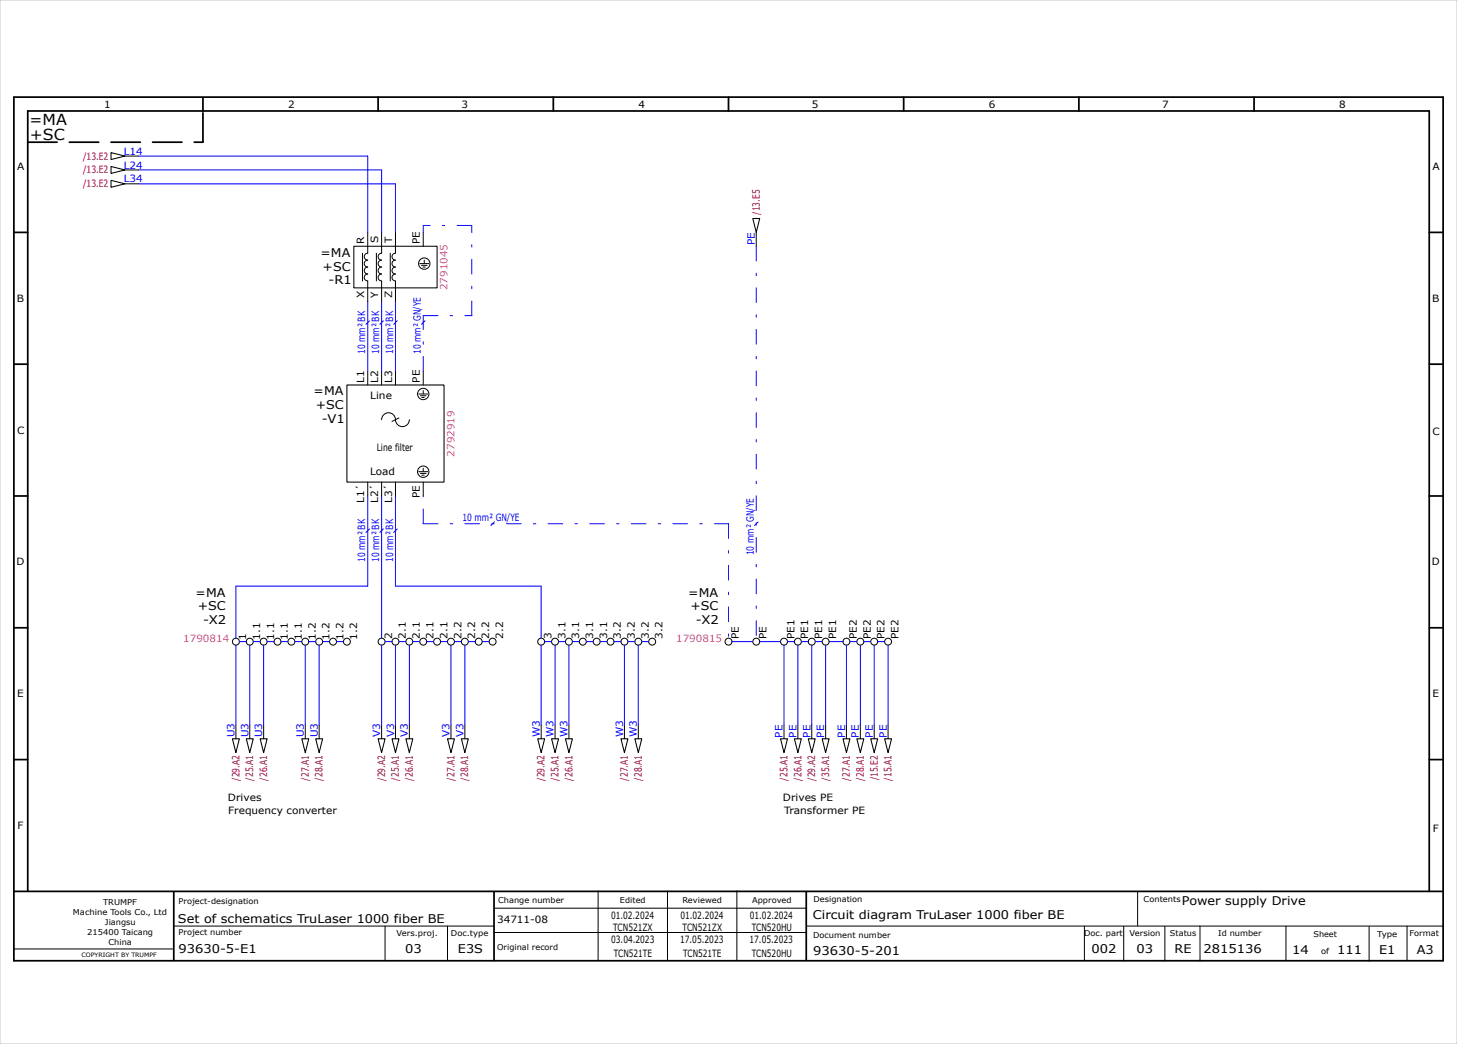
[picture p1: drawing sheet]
<svg xmlns="http://www.w3.org/2000/svg" width="420mm" height="301mm" viewBox="0 0 420 301" stroke-linecap="round" stroke-linejoin="round" font-family="sans-serif">
<g fill="none" stroke="#000" stroke-width=".5">
<path d="M4 28h412v249h-412zM58.5 28.2v3.8M109 28v4M159.5 28v4M210 28v4M260.5 28v4M311 28v4M361.5 28v4M4 67h4M412 67h4M4 105h4M412 105h4"/>
<path d="M4 143h4M412 143h4M4 181h4M412 181h4M4 219h4M412 219h4M4 257h412M8 257v-225h404v225M50.1 257.1v19.8M142.4 257.2v19.8M232.4 257.1v19.7"/>
</g>
<g fill="none" stroke="#000" stroke-width=".29">
<path d="M36 45h4M36 49h4M36 53h4M104.5 73v8M106 67v6a1 1 0 0 0-1 1 1 1 0 0 0 1 1 1 1 0 0 0-1 1 1 1 0 0 0 1 1 1 1 0 0 0-1 1 1 1 0 0 0 1 1 1 1 0 0 0-1 1 1 1 0 0 0 1 1v6M108.5 73v8M110 67v6a1 1 0 0 0-1 1 1 1 0 0 0 1 1 1 1 0 0 0-1 1 1 1 0 0 0 1 1 1 1 0 0 0-1 1 1 1 0 0 0 1 1 1 1 0 0 0-1 1 1 1 0 0 0 1 1v6M112.5 73v8M114 67v6a1 1 0 0 0-1 1 1 1 0 0 0 1 1 1 1 0 0 0-1 1 1 1 0 0 0 1 1 1 1 0 0 0-1 1 1 1 0 0 0 1 1 1 1 0 0 0-1 1 1 1 0 0 0 1 1v6M121 76h2.6M121.5 76.5h1.6M121.9 77h.7"/>
<path d="M122 67v4M122.3 75v.9M218 67v4M106 107v4M110 107v4M114 107v4M120.7 113.6h2.6M121.2 114.1h1.6M121.6 114.6h.7M122 107v4M122 112.6v.9M106 139v4"/>
<path d="M110 121a2.06 2.06 0 0 1 2.3-2 2.06 2.06 0 0 1 1.8 2.5 2 2 0 0 0 2.2 1.5 2 2 0 0 0 1.7-2M110 139v4M114 139v4M115 120.5l-2 1M120.7 136h2.6M121.2 136.5h1.6M121.6 137h.7M122 135v.9M122 139v4M68 209v4M72 209v4M76 209v4"/>
<path d="M88 209v4M92 209v4M110 209v4M114 209v4M118 209v4M130 209v4M134 209v4M156 209v4M160 209v4M164 209v4M180 209v4M184 209v4"/>
<path d="M226 209v4M230 209v4M234 209v4M238 209v4M244 209v4M248 209v4M252 209v4M256 209v4M172.4 256.9v20M192.4 256.9v20M212.4 256.9v20M327.9 256.9v10"/>
<path d="M4.1 273.6h45.7M50.1 267h92.2M111 267v10M129 267v10M142.4 261.9h90M142.4 268.9h90M232.5 267h183.5M312.6 267v10M323.9 267.1v10M335.8 267.1v10M345.9 267v10.1M370.7 267v9.8"/>
<path d="M394.7 267.1v10M405.6 267v10"/>
<circle cx="122.3" cy="76" r="1.64"/>
<circle cx="122" cy="113.6" r="1.64"/>
<circle cx="122" cy="136" r="1.64"/>
<circle cx="68" cy="185" r="1"/>
<circle cx="72" cy="185" r="1"/>
<circle cx="76" cy="185" r="1"/>
<circle cx="80" cy="185" r="1"/>
<circle cx="84" cy="185" r="1"/>
<circle cx="88" cy="185" r="1"/>
<circle cx="92" cy="185" r="1"/>
<circle cx="96" cy="185" r="1"/>
<circle cx="100" cy="185" r="1"/>
<circle cx="110" cy="185" r="1"/>
<circle cx="114" cy="185" r="1"/>
<circle cx="118" cy="185" r="1"/>
<circle cx="122" cy="185" r="1"/>
<circle cx="126" cy="185" r="1"/>
<circle cx="130" cy="185" r="1"/>
<circle cx="134" cy="185" r="1"/>
<circle cx="138" cy="185" r="1"/>
<circle cx="142" cy="185" r="1"/>
<circle cx="156" cy="185" r="1"/>
<circle cx="160" cy="185" r="1"/>
<circle cx="164" cy="185" r="1"/>
<circle cx="168" cy="185" r="1"/>
<circle cx="172" cy="185" r="1"/>
<circle cx="176" cy="185" r="1"/>
<circle cx="180" cy="185" r="1"/>
<circle cx="184" cy="185" r="1"/>
<circle cx="188" cy="185" r="1"/>
<circle cx="210" cy="185" r="1"/>
<circle cx="218" cy="185" r="1"/>
<circle cx="226" cy="185" r="1"/>
<circle cx="230" cy="185" r="1"/>
<circle cx="234" cy="185" r="1"/>
<circle cx="238" cy="185" r="1"/>
<circle cx="244" cy="185" r="1"/>
<circle cx="248" cy="185" r="1"/>
<circle cx="252" cy="185" r="1"/>
<circle cx="256" cy="185" r="1"/>
</g>
<path d="M8 41h50.5M58.5 41v-8.8" fill="none" stroke="#000" stroke-width=".5" stroke-dasharray="8.5 3.5"/>
<path d="M0 0h420v301h-420z" fill="none" stroke="#c9c9c9" stroke-width=".29"/>
<g fill="none" stroke="#000" stroke-width=".3">
<path d="M32 44l4 1-4 1zM32 48l4 1-4 1zM32 52l4 1-4 1zM102 71h24v12h-24zM217 63h2l-1 4zM100 111h28v28h-28zM67 213h2l-1 4zM71 213h2l-1 4zM75 213h2l-1 4zM87 213h2l-1 4zM91 213h2l-1 4zM109 213h2l-1 4z"/>
<path d="M113 213h2l-1 4zM117 213h2l-1 4zM129 213h2l-1 4zM133 213h2l-1 4zM155 213h2l-1 4zM159 213h2l-1 4zM163 213h2l-1 4zM179 213h2l-1 4zM183 213h2l-1 4zM225 213h2l-1 4zM229 213h2l-1 4zM233 213h2l-1 4z"/>
<path d="M237 213h2l-1 4zM243 213h2l-1 4zM247 213h2l-1 4zM251 213h2l-1 4zM255 213h2l-1 4z"/>
</g>
<g fill="none" stroke="#00f" stroke-width=".29">
<path d="M40 53h74v14M40 49h70v18M40 45h66v22M106 87v20M110 87v20M114 87v20M106 143v26h-38v15M110 143v41M114 143v26h42v15M68 186v23M69 185h2M72 186v23"/>
<path d="M73 185h2M76 186v23M77 185h2M81 185h2M85 185h2M88 186v23M89 185h2M92 186v23M93 185h2M97 185h2M110 186v23M111 185h2"/>
<path d="M114 186v23M115 185h2M118 186v23M119 185h2M123 185h2M127 185h2M130 186v23M131 185h2M134 186v23M135 185h2M139 185h2M156 186v23"/>
<path d="M157 185h2M160 186v23M161 185h2M164 186v23M165 185h2M169 185h2M173 185h2M177 185h2M180 186v23M181 185h2M184 186v23M185 185h2"/>
<path d="M211 185h6M219 185h6M226 186v23M227 185h2M230 186v23M231 185h2M234 186v23M235 185h2M238 186v23M239 185h4M244 186v23M245 185h2"/>
<path d="M248 186v23M249 185h2M252 186v23M253 185h2M256 186v23"/>
</g>
<path d="M122 65v2M136 65h-14M218 71v113M122 91h14M136 91v-26M122 107v-16M122 151h88M122 151v-8M210 151v33" fill="none" stroke="#00f" stroke-width=".29" stroke-dasharray="4.2 3.5 .7 3.5"/>
<path d="M106.5 92.5l-1 1M110.5 92.5l-1 1M114.5 92.5l-1 1M122.5 92.5l-1 1M106.5 152.5l-1 1M110.5 152.5l-1 1M114.5 152.5l-1 1M142.5 150.5l-1 1M218.5 150.5l-1 1" fill="none" stroke="#00f" stroke-width=".3"/>
<g font-size="4.4">
<text x="8.5" y="36">=MA</text>
<text x="8.6" y="40.5">+SC</text>
</g>
<g font-size="3.5">
<text x="92.4" y="74">=MA</text>
<text x="93" y="78">+SC</text>
<text x="94.7" y="82">-R1</text>
<text x="90.4" y="114">=MA</text>
<text x="91" y="118">+SC</text>
<text x="92.8" y="122">-V1</text>
<text x="56.4" y="172">=MA</text>
<text x="198.4" y="172">=MA</text>
<text x="57" y="176">+SC</text>
<text x="58.6" y="180">-X2</text>
<text x="199" y="176">+SC</text>
<text x="200.6" y="180">-X2</text>
<text x="340.7" y="261">Power supply Drive</text>
<text x="51.3" y="266">Set of schematics TruLaser 1000 fiber BE</text>
<text x="234.3" y="265">Circuit diagram TruLaser 1000 fiber BE</text>
<text x="51.5" y="274.7">93630-5-E1</text>
<text x="116.8" y="274.9">03</text>
<text x="132" y="274.9">E3S</text>
<text x="234.4" y="275.3">93630-5-201</text>
<text x="314.6" y="274.8">002</text>
<text x="327.6" y="274.9">03</text>
<text x="338.6" y="274.8">RE</text>
<text x="346.9" y="274.7">2815136</text>
<text x="372.5" y="275">14</text>
<text x="385.4" y="275">111</text>
<text x="397.6" y="275">E1</text>
<text x="408.4" y="275">A3</text>
</g>
<g font-size="2.9">
<text x="30" y="31">1</text>
<text x="83" y="31">2</text>
<text x="133.1" y="31">3</text>
<text x="184.1" y="31">4</text>
<text x="234.1" y="31">5</text>
<text x="285" y="31">6</text>
<text x="335" y="31">7</text>
<text x="386" y="31">8</text>
<text x="5" y="49">A</text>
<text x="413" y="49">A</text>
<text x="105" y="70.3" transform="rotate(-90 105 70.3)">R</text>
<text x="109" y="70.2" transform="rotate(-90 109 70.2)">S</text>
<text x="113" y="70" transform="rotate(-90 113 70)">T</text>
<text x="121" y="70.3" transform="rotate(-90 121 70.3)">PE</text>
<text x="4.8" y="87">B</text>
<text x="105" y="86" transform="rotate(-90 105 86)">X</text>
<text x="109" y="85.9" transform="rotate(-90 109 85.9)">Y</text>
<text x="113" y="86" transform="rotate(-90 113 86)">Z</text>
<text x="412.8" y="87">B</text>
<text x="105" y="110.3" transform="rotate(-90 105 110.3)">L1</text>
<text x="109" y="110.3" transform="rotate(-90 109 110.3)">L2</text>
<text x="113" y="110.3" transform="rotate(-90 113 110.3)">L3</text>
<text x="121" y="110.3" transform="rotate(-90 121 110.3)">PE</text>
<text x="106.7" y="115">Line</text>
<text x="5" y="125">C</text>
<text x="413" y="125.5">C</text>
<text x="108.6" y="130">Line filter</text>
<text x="106.7" y="137">Load</text>
<text x="121" y="143.6" transform="rotate(-90 121 143.6)">PE</text>
<text x="105" y="145.1" transform="rotate(-90 105 145.1)">L1´</text>
<text x="109" y="145.1" transform="rotate(-90 109 145.1)">L2´</text>
<text x="113" y="145.1" transform="rotate(-90 113 145.1)">L3´</text>
<text x="4.8" y="163">D</text>
<text x="412.7" y="163">D</text>
<text x="71" y="184.4" transform="rotate(-90 71 184.4)">1</text>
<text x="75" y="184.4" transform="rotate(-90 75 184.4)">1.1</text>
<text x="79" y="184.4" transform="rotate(-90 79 184.4)">1.1</text>
<text x="83" y="184.4" transform="rotate(-90 83 184.4)">1.1</text>
<text x="87" y="184.4" transform="rotate(-90 87 184.4)">1.1</text>
<text x="91" y="184.4" transform="rotate(-90 91 184.4)">1.2</text>
<text x="95" y="184.4" transform="rotate(-90 95 184.4)">1.2</text>
<text x="99" y="184.4" transform="rotate(-90 99 184.4)">1.2</text>
<text x="103" y="184.4" transform="rotate(-90 103 184.4)">1.2</text>
<text x="113" y="184.2" transform="rotate(-90 113 184.2)">2</text>
<text x="117" y="184.2" transform="rotate(-90 117 184.2)">2.1</text>
<text x="121" y="184.2" transform="rotate(-90 121 184.2)">2.1</text>
<text x="125" y="184.2" transform="rotate(-90 125 184.2)">2.1</text>
<text x="129" y="184.2" transform="rotate(-90 129 184.2)">2.1</text>
<text x="133" y="184.2" transform="rotate(-90 133 184.2)">2.2</text>
<text x="137" y="184.2" transform="rotate(-90 137 184.2)">2.2</text>
<text x="141" y="184.2" transform="rotate(-90 141 184.2)">2.2</text>
<text x="145" y="184.2" transform="rotate(-90 145 184.2)">2.2</text>
<text x="159" y="184.2" transform="rotate(-90 159 184.2)">3</text>
<text x="163" y="184.2" transform="rotate(-90 163 184.2)">3.1</text>
<text x="167" y="184.2" transform="rotate(-90 167 184.2)">3.1</text>
<text x="171" y="184.2" transform="rotate(-90 171 184.2)">3.1</text>
<text x="175" y="184.2" transform="rotate(-90 175 184.2)">3.1</text>
<text x="179" y="184.2" transform="rotate(-90 179 184.2)">3.2</text>
<text x="183" y="184.2" transform="rotate(-90 183 184.2)">3.2</text>
<text x="187" y="184.2" transform="rotate(-90 187 184.2)">3.2</text>
<text x="191" y="184.2" transform="rotate(-90 191 184.2)">3.2</text>
<text x="213" y="184.3" transform="rotate(-90 213 184.3)">PE</text>
<text x="221" y="184.3" transform="rotate(-90 221 184.3)">PE</text>
<text x="229" y="184.3" transform="rotate(-90 229 184.3)">PE1</text>
<text x="233" y="184.3" transform="rotate(-90 233 184.3)">PE1</text>
<text x="237" y="184.3" transform="rotate(-90 237 184.3)">PE1</text>
<text x="241" y="184.3" transform="rotate(-90 241 184.3)">PE1</text>
<text x="247" y="184.3" transform="rotate(-90 247 184.3)">PE2</text>
<text x="251" y="184.3" transform="rotate(-90 251 184.3)">PE2</text>
<text x="255" y="184.3" transform="rotate(-90 255 184.3)">PE2</text>
<text x="259" y="184.3" transform="rotate(-90 259 184.3)">PE2</text>
<text x="5" y="201">E</text>
<text x="413" y="201">E</text>
<text x="65.7" y="231">Drives</text>
<text x="225.7" y="231">Drives PE</text>
<text x="5.1" y="239">F</text>
<text x="65.8" y="234.6">Frequency converter</text>
<text x="226" y="234.6">Transformer PE</text>
<text x="413" y="240">F</text>
<text x="143.3" y="266">34711-08</text>
<text x="176.1" y="264.9">01.02.2024</text>
<text x="176.8" y="268.4">TCN521ZX</text>
<text x="196.1" y="264.9">01.02.2024</text>
<text x="196.8" y="268.4">TCN521ZX</text>
<text x="216.1" y="264.9">01.02.2024</text>
<text x="216.7" y="268.4">TCN520HU</text>
<text x="176.2" y="271.9">03.04.2023</text>
<text x="176.9" y="275.9">TCN521TE</text>
<text x="196" y="271.9">17.05.2023</text>
<text x="196.9" y="275.9">TCN521TE</text>
<text x="216" y="271.9">17.05.2023</text>
<text x="216.7" y="275.9">TCN520HU</text>
</g>
<g font-size="2.9" fill="#b60000">
<text x="24" y="46">/13.E2</text>
<text x="24" y="50">/13.E2</text>
<text x="24" y="54">/13.E2</text>
<text x="219" y="61.9" transform="rotate(-90 219 61.9)">/13.E5</text>
<text x="69" y="225.1" transform="rotate(-90 69 225.1)">/29.A2</text>
<text x="73" y="225.1" transform="rotate(-90 73 225.1)">/25.A1</text>
<text x="77" y="225.1" transform="rotate(-90 77 225.1)">/26.A1</text>
<text x="89" y="225.1" transform="rotate(-90 89 225.1)">/27.A1</text>
<text x="93" y="225.1" transform="rotate(-90 93 225.1)">/28.A1</text>
<text x="111" y="225.1" transform="rotate(-90 111 225.1)">/29.A2</text>
<text x="115" y="225.1" transform="rotate(-90 115 225.1)">/25.A1</text>
<text x="119" y="225.1" transform="rotate(-90 119 225.1)">/26.A1</text>
<text x="131" y="225.1" transform="rotate(-90 131 225.1)">/27.A1</text>
<text x="135" y="225.1" transform="rotate(-90 135 225.1)">/28.A1</text>
<text x="157" y="225.1" transform="rotate(-90 157 225.1)">/29.A2</text>
<text x="161" y="225.1" transform="rotate(-90 161 225.1)">/25.A1</text>
<text x="165" y="225.1" transform="rotate(-90 165 225.1)">/26.A1</text>
<text x="181" y="225.1" transform="rotate(-90 181 225.1)">/27.A1</text>
<text x="185" y="225.1" transform="rotate(-90 185 225.1)">/28.A1</text>
<text x="227" y="225.1" transform="rotate(-90 227 225.1)">/25.A1</text>
<text x="231" y="225.1" transform="rotate(-90 231 225.1)">/26.A1</text>
<text x="235" y="225.1" transform="rotate(-90 235 225.1)">/29.A2</text>
<text x="239" y="225.1" transform="rotate(-90 239 225.1)">/35.A1</text>
<text x="245" y="225.1" transform="rotate(-90 245 225.1)">/27.A1</text>
<text x="249" y="225.1" transform="rotate(-90 249 225.1)">/28.A1</text>
<text x="253" y="225" transform="rotate(-90 253 225)">/15.E2</text>
<text x="257" y="225.1" transform="rotate(-90 257 225.1)">/15.A1</text>
</g>
<g font-size="2.9" fill="#00f">
<text x="35.7" y="44.6">L14</text>
<text x="35.7" y="48.6">L24</text>
<text x="35.7" y="52.6">L34</text>
<text x="217.6" y="70.6" transform="rotate(-90 217.6 70.6)">PE</text>
<text x="105.3" y="102.1" transform="rotate(-90 105.3 102.1)">10 mm² BK</text>
<text x="109.3" y="102.1" transform="rotate(-90 109.3 102.1)">10 mm² BK</text>
<text x="113.3" y="102.1" transform="rotate(-90 113.3 102.1)">10 mm² BK</text>
<text x="121.3" y="102.1" transform="rotate(-90 121.3 102.1)">10 mm² GN/YE</text>
<text x="133.3" y="150.3">10 mm² GN/YE</text>
<text x="217.3" y="160.1" transform="rotate(-90 217.3 160.1)">10 mm² GN/YE</text>
<text x="105.3" y="162.1" transform="rotate(-90 105.3 162.1)">10 mm² BK</text>
<text x="109.3" y="162.1" transform="rotate(-90 109.3 162.1)">10 mm² BK</text>
<text x="113.3" y="162.1" transform="rotate(-90 113.3 162.1)">10 mm² BK</text>
<text x="67.6" y="212.6" transform="rotate(-90 67.6 212.6)">U3</text>
<text x="71.6" y="212.6" transform="rotate(-90 71.6 212.6)">U3</text>
<text x="75.6" y="212.6" transform="rotate(-90 75.6 212.6)">U3</text>
<text x="87.6" y="212.6" transform="rotate(-90 87.6 212.6)">U3</text>
<text x="91.6" y="212.6" transform="rotate(-90 91.6 212.6)">U3</text>
<text x="109.6" y="212.4" transform="rotate(-90 109.6 212.4)">V3</text>
<text x="113.6" y="212.4" transform="rotate(-90 113.6 212.4)">V3</text>
<text x="117.6" y="212.4" transform="rotate(-90 117.6 212.4)">V3</text>
<text x="129.6" y="212.4" transform="rotate(-90 129.6 212.4)">V3</text>
<text x="133.6" y="212.4" transform="rotate(-90 133.6 212.4)">V3</text>
<text x="155.6" y="212.5" transform="rotate(-90 155.6 212.5)">W3</text>
<text x="159.6" y="212.5" transform="rotate(-90 159.6 212.5)">W3</text>
<text x="163.6" y="212.5" transform="rotate(-90 163.6 212.5)">W3</text>
<text x="179.6" y="212.5" transform="rotate(-90 179.6 212.5)">W3</text>
<text x="183.6" y="212.5" transform="rotate(-90 183.6 212.5)">W3</text>
<text x="225.6" y="212.7" transform="rotate(-90 225.6 212.7)">PE</text>
<text x="229.6" y="212.7" transform="rotate(-90 229.6 212.7)">PE</text>
<text x="233.6" y="212.7" transform="rotate(-90 233.6 212.7)">PE</text>
<text x="237.6" y="212.7" transform="rotate(-90 237.6 212.7)">PE</text>
<text x="243.6" y="212.7" transform="rotate(-90 243.6 212.7)">PE</text>
<text x="247.6" y="212.7" transform="rotate(-90 247.6 212.7)">PE</text>
<text x="251.6" y="212.7" transform="rotate(-90 251.6 212.7)">PE</text>
<text x="255.6" y="212.7" transform="rotate(-90 255.6 212.7)">PE</text>
</g>
<g font-size="2.9" fill="#f0f">
<text x="129" y="83.6" transform="rotate(-90 129 83.6)">2791045</text>
<text x="131" y="131.6" transform="rotate(-90 131 131.6)">2792919</text>
<text x="52.8" y="185">1790814</text>
<text x="194.9" y="185">1790815</text>
</g>
<g font-size="2.3">
<text x="21" y="263.8">Machine Tools Co., Ltd</text>
<text x="29.7" y="260.8">TRUMPF</text>
<text x="51.5" y="260.7">Project-designation</text>
<text x="143.6" y="260.4">Change number</text>
<text x="178.7" y="260.4">Edited</text>
<text x="196.7" y="260.4">Reviewed</text>
<text x="216.8" y="260.4">Approved</text>
<text x="234.5" y="260.2">Designation</text>
<text x="329.7" y="260.1">Contents</text>
<text x="25.2" y="269.6">215400 Taicang</text>
<text x="30.3" y="266.7">Jiangsu</text>
<text x="51.5" y="269.7">Project number</text>
<text x="114.3" y="269.9">Vers.proj.</text>
<text x="130" y="269.9">Doc.type</text>
<text x="312.5" y="269.8">Doc. part</text>
<text x="325.6" y="269.9">Version</text>
<text x="337.3" y="269.8">Status</text>
<text x="351.2" y="269.8">Id number</text>
<text x="406.4" y="270">Format</text>
<text x="31.3" y="272.5">China</text>
<text x="143.3" y="273.9">Original record</text>
<text x="234.4" y="270.3">Document number</text>
<text x="378.6" y="270">Sheet</text>
<text x="380.8" y="275">of</text>
<text x="397" y="270">Type</text>
</g>
<text font-size="1.7" x="23.5" y="275.8">COPYRIGHT BY TRUMPF</text>
</svg>
